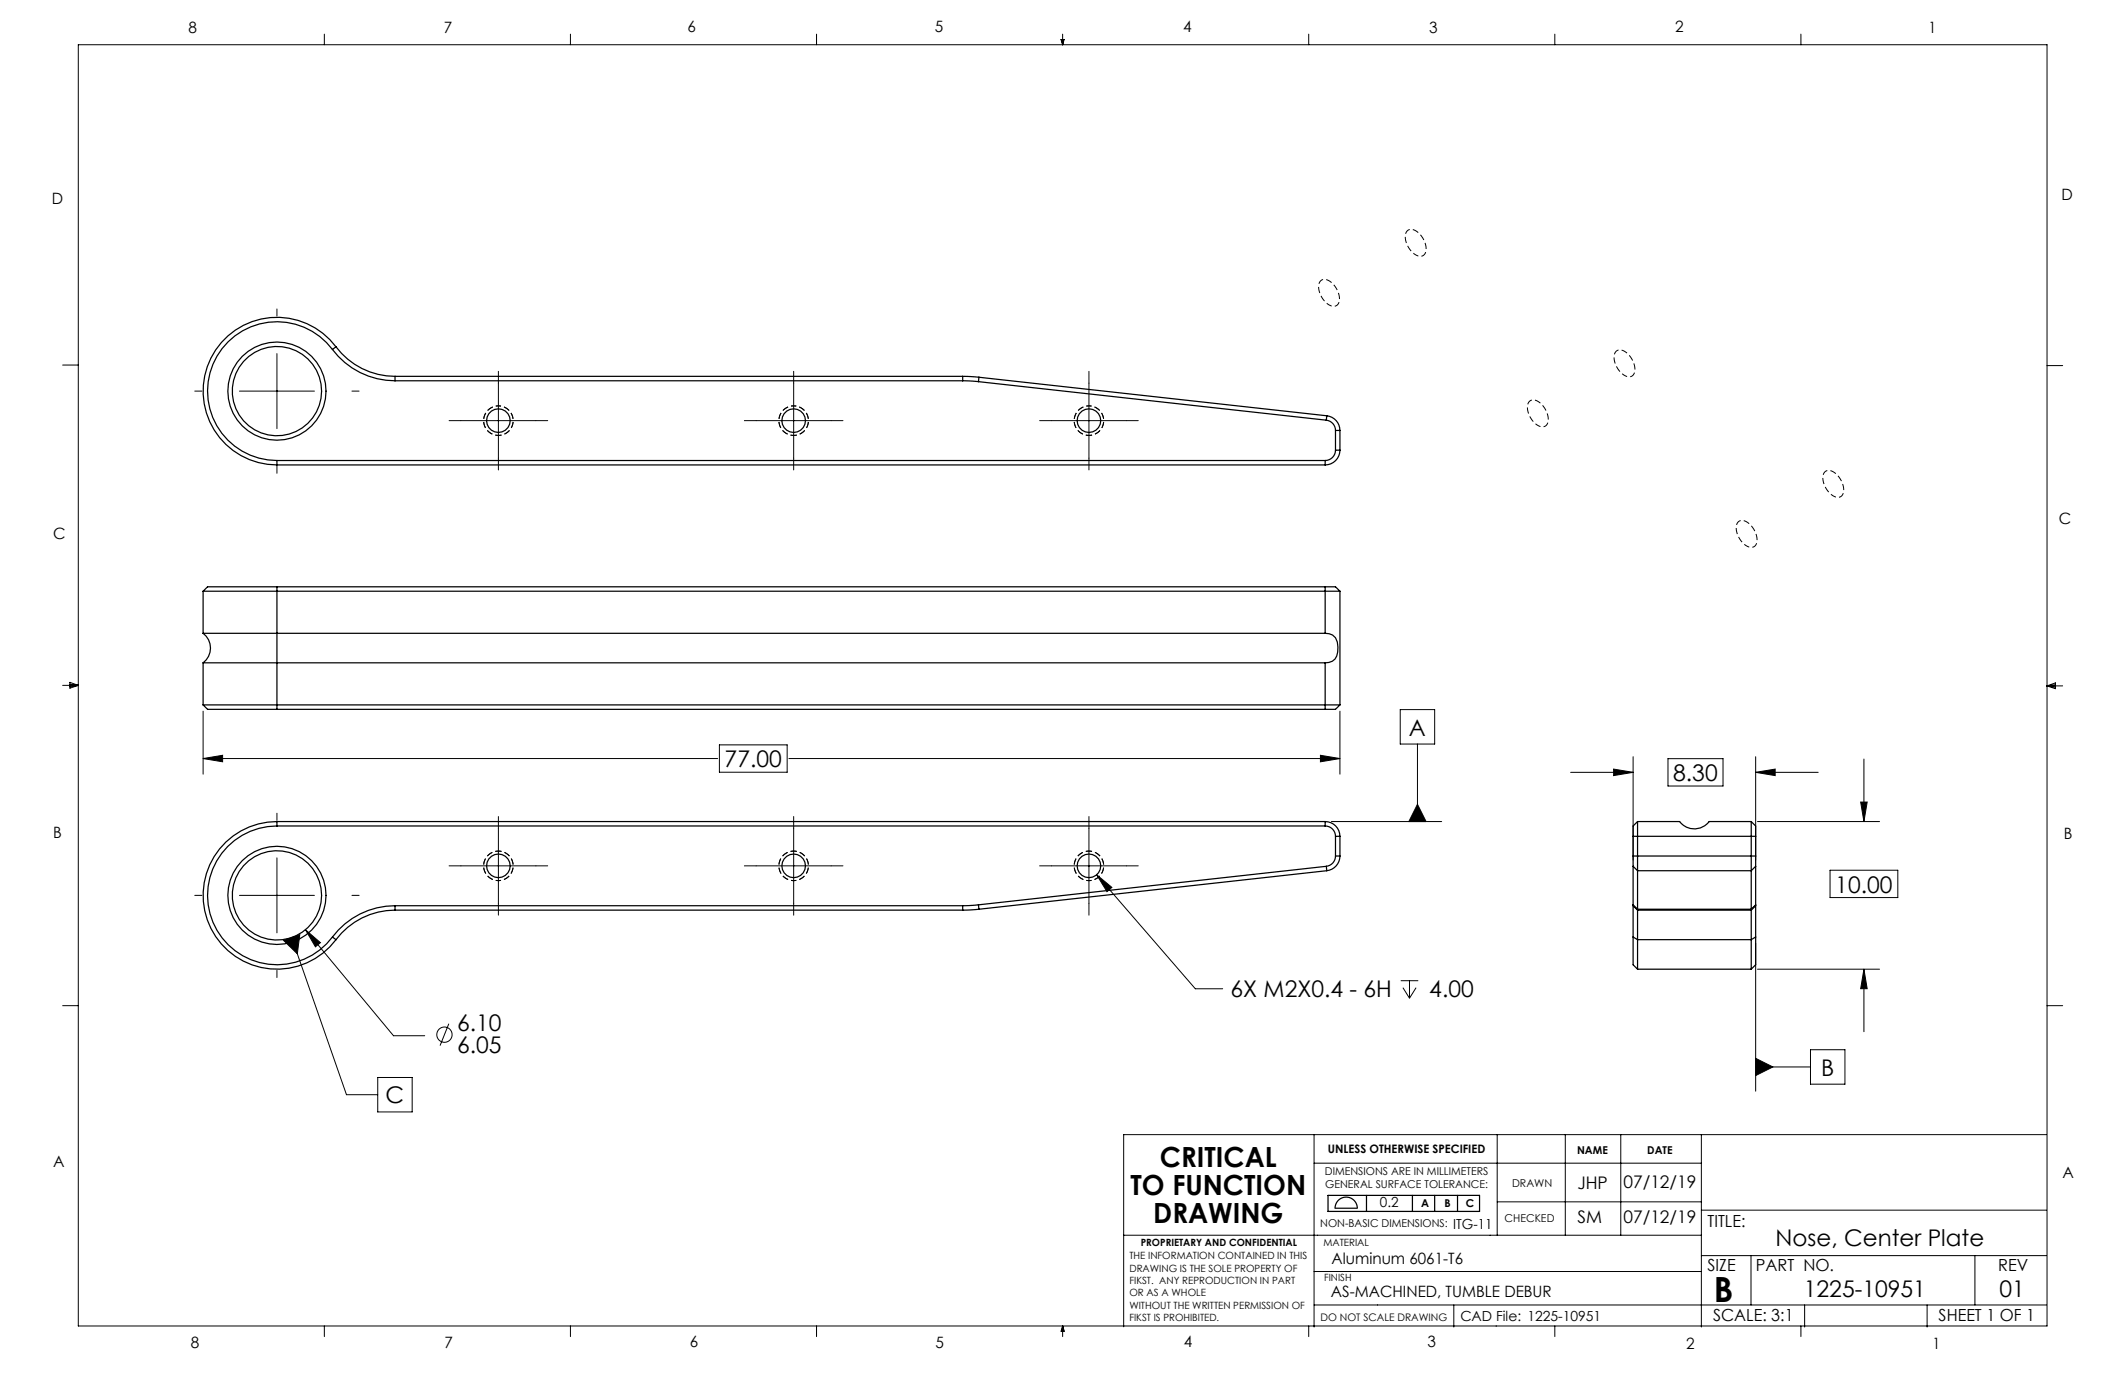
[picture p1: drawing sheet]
<svg xmlns="http://www.w3.org/2000/svg" width="432mm" height="279mm" viewBox="0 0 432 279" stroke-linecap="round" stroke-linejoin="round" font-family="sans-serif">
<g fill="none" stroke="#000" stroke-width=".25">
<path d="M67.6 71a14.1 14.1 0 0 0-23.9 2.2 14.1 14.1 0 0 0 12.6 20.4M67.6 71a15.9 15.9 0 0 0 12.7 6.4M68.3 70.5a15 15 0 0 0-25.4 2.3 15 15 0 0 0 13.4 21.7M68.3 70.5a15 15 0 0 0 12 6M68.3 70.5l-.7 .5M80.3 76.5v.9M80.3 77.4h115.3M80.3 76.5h115.3M195.6 77.4l3.2 .2M195.6 76.5l3.3 .2M195.6 76.5v.9M198.8 77.6l70.7 7.8"/>
<path d="M198.9 76.7l-.1 .9M198.9 76.7l70.7 7.8M56.3 93.6v.9M56.3 93.6h213M56.3 94.5h213M269.3 93.6v.9M269.5 85.4a2.1 2.1 0 0 1 1.9 2.1M269.6 84.5a3 3 0 0 1 2.7 3M269.6 84.5l-.1 .9M271.4 91.5a2.1 2.1 0 0 1-2.1 2.1M271.4 87.5v4M271.4 87.5h.9"/>
<path d="M271.4 91.5h.9M272.3 91.5a3 3 0 0 1-3 3M272.3 87.5v4M56.3 119.2h-14.1l-.9 .9M56.3 119.2v9.5M56.3 119.2h213M269.3 119.2h2.1l.9 .9M269.3 119.2v9.5M41.3 120.1h231M41.3 128.7h15M41.3 134.7h15M41.3 128.7a3.8 3.8 0 0 1 0 6"/>
<path d="M41.3 120.1v8.6M41.3 134.7v8.5M56.3 128.7v6M56.3 134.7v9.4M56.3 128.7h213M56.3 134.7h213M269.3 128.7a2.4 2.4 0 0 1 2.6 2.8 2.66 2.66 0 0 1-1.8 3.1l-.8 .1M269.3 134.7v9.4M272.3 120.1v23.1M41.3 143.2h231M41.3 143.2l.9 .9h14.1M56.3 144.1h213"/>
<path d="M272.3 143.2l-.9 .9h-2.1M56.3 167.8a14.1 14.1 0 0 0-12.6 20.4 14.1 14.1 0 0 0 23.9 2.2M56.3 166.9a15 15 0 0 0-13.4 21.7 15 15 0 0 0 25.4 2.3M56.3 167.8h213M56.3 166.9v.9M56.3 166.9h213M269.3 167.8a2.1 2.1 0 0 1 2.1 2.1M269.3 166.9a3 3 0 0 1 3 3M269.3 166.9v.9M269.5 176l.1 .9M269.5 176l-70.7 7.9M269.6 176.9l-70.7 7.9"/>
<path d="M271.4 173.9a2.1 2.1 0 0 1-1.9 2.1M271.4 173.9h.9M271.4 169.9v4M271.4 169.9h.9M272.3 173.9a3 3 0 0 1-2.7 3M272.3 169.9v4M331.9 173.9v2.1M331.9 173.9h24.9M331.9 169.9h24.9M331.9 169.9v4M331.9 176v7.9M331.9 176l.9 .9"/>
<path d="M332.8 166.9h8.5a3.8 3.8 0 0 0 6 0h8.6M332.8 166.9v10M332.8 166.9l-.9 .9v2.1M332.8 176.9h23.1M332.8 176.9v7.9M355.9 166.9v10M355.9 166.9l.9 .9v2.1M355.9 176.9v7.9M356.8 173.9v2.1M356.8 176l-.9 .9M356.8 169.9v4M356.8 176v7.9"/>
<path d="M67.6 190.4l.7 .5M80.3 184a15.9 15.9 0 0 0-12.7 6.4M80.3 184.9a15 15 0 0 0-12 6M80.3 184h115.3M80.3 184.9h115.3M80.3 184v.9M195.6 184v.9M198.8 183.9l-3.2 .1M198.8 183.9l.1 .9M198.9 184.8l-3.3 .1M331.9 183.9v.1M331.9 184v6.4"/>
<path d="M331.9 190.4v5.6l.9 .9M331.9 183.9l.9 .9M331.9 184l.9 .9M331.9 190.4l.9 .5M332.8 184.8v.1M332.8 184.9v6M332.8 190.9v6M332.8 184.9h23.1M332.8 196.9h23.1M332.8 184.8h23.1M332.8 190.9h23.1M355.9 184.8v.1"/>
<path d="M355.9 184.9v6M355.9 190.9v6M356.8 183.9v.1M356.8 184v6.4M356.8 190.4v5.6l-.9 .9M356.8 183.9l-.9 .9M356.8 184l-.9 .9M356.8 190.4l-.9 .5M269.9 242.9h30.7v3.3h-30.7zM271.9 244a2.26 2.26 0 0 1 2.5-.6 2.26 2.26 0 0 1 1.4 2.1h-4.5a2.26 2.26 0 0 1 .6-1.5zM277.7 242.9v3.3M287 242.9v3.3"/>
<path d="M291.5 242.9v3.3M296.2 242.9v3.3"/>
<circle cx="56.3" cy="79.5" r="9.1"/>
<circle cx="56.3" cy="79.5" r="10"/>
<circle cx="101.3" cy="85.5" r="2.4"/>
<circle cx="161.3" cy="85.5" r="2.4"/>
<circle cx="221.3" cy="85.5" r="2.4"/>
<circle cx="101.3" cy="175.9" r="2.4"/>
<circle cx="161.3" cy="175.9" r="2.4"/>
<circle cx="221.3" cy="175.9" r="2.4"/>
<circle cx="56.3" cy="181.9" r="9.1"/>
<circle cx="56.3" cy="181.9" r="10"/>
</g>
<g fill="none" stroke="#000" stroke-width=".2">
<path d="M15.9 9.1h400.1v260.3h-400.1zM65.9 6.9v2.2M115.9 6.9v2.2M165.9 6.9v2.2M215.6 8h.6l-.3 1.1zM215.7 8l.2 1.1M215.9 6.9v2.2M216 8l-.1 1.1M265.9 6.9v2.2M315.9 6.9v2.2M365.9 6.9v2.2M12.7 74.2h3.2"/>
<path d="M48.7 79.5h15.2M56.3 71.9v15.2M101.3 77.9v15.2M161.3 77.9v15.2M221.3 77.9v15.2M416 74.3h3.1M93.7 85.5h15.2M153.7 85.5h15.2M213.7 85.5h15.2M12.7 139.3h3.2M14.2 139l1.7 .3M14.2 138.7l1.7 .6-1.7 .5z"/>
<path d="M15.9 139.3l-1.7 .2M416 139.4h3.1M416 139.4l1.7-.6v1.1zM416 139.4l1.7 .2M417.7 139.1l-1.7 .3M41.3 154.1l3.9-.6v1.3zM41.3 144.5v12.8M41.3 154.1h104.5M146.2 151.4h13.8v5.5h-13.8zM160.3 154.1h112M268.3 153.5l4 .6-4 .7zM272.3 144.5v12.8"/>
<path d="M284.5 144.2h7v7h-7zM288 151.2v15.7M319.2 156.9h12.7M327.9 156.3l4 .6-4 .7zM331.9 153.8v21M338.9 154.2h11.2v5.5h-11.2zM356.8 156.9l3.9-.6v1.3zM356.8 153.8v21M356.8 156.9h12.7M378.8 154.2v12.7M56.3 174.3v15.3M93.7 175.9h15.2"/>
<path d="M101.3 168.3v15.3M153.7 175.9h15.2M161.3 168.3v15.3M213.7 175.9h15.2M221.3 168.3v15.3M222.8 177.8l3.1 2.5-1 .9zM222.8 177.8l20.1 23.1h5.5M270.5 166.9h22.5M288 163.4l1.8 3.5h-3.5zM357.1 166.9h24.8M371.9 176.8h13.7v5.6h-13.7zM378.1 163h1.3l-.6 3.9z"/>
<path d="M48.7 181.9h15.2M57.6 191.1l3.3-1.2-.5 3.9zM59.3 190.5l11.1 31.9h6.4M62.1 188.9l3 2.6-1 .9zM62.1 188.9l17.9 21.6h6.3M284.6 199.3h3.6M286.4 199.3v3.5M356.8 191.7v30M357.1 196.9h24.8M378.8 196.9l.6 4h-1.3zM378.8 196.9v12.7M12.7 204.4h3.2"/>
<path d="M76.8 218.9h7v7h-7zM91.2 208l-1.8 4.5M285.1 200.7l1.3 2.1M287.7 200.7l-1.3 2.1M356.8 215.1l3.5 1.7-3.5 1.8zM356.8 216.8h11.1M367.9 213.3h7v7h-7zM416 204.4h3.1M267 230.6v39.1M267 236.4h78.7M304.2 230.6v20.4M318.1 230.6v20.4"/>
<path d="M329.3 230.6v20.4M345.7 230.6v39.1M415.8 230.6h-187.5v39M228.3 251h117.5M267 258.4h78.7M304.2 244.2h41.5M345.7 255.1h70.1M345.7 245.9h70.1M355.8 255.1v10.1M401.3 255.1v10.1M65.9 269.4v2.2M115.9 269.4v2.2"/>
<path d="M165.9 269.4v2.2M215.9 269.4v2.2M215.9 269.4l.4 1.1h-.7zM215.9 269.4l.2 1.1M215.9 269.4l-.1 1.1M265.9 269.4v2.2M267 265.2h148.8M295.4 265.2v4.5M304 269.4v.1M315.9 269.4v2.2M365.9 269.4v2.2M366.7 265.2v4.5"/>
<path d="M391.6 265.2v4.5"/>
<circle cx="90.3" cy="210.2" r="1.56"/>
</g>
<g fill="none" stroke="#000" stroke-width=".2" stroke-dasharray="1.3 .6" stroke-dashoffset=".7" stroke-linecap="butt">
<path d="M287.7 51.8a1.33 1.33 0 0 0 1.6 .1 1.33 1.33 0 0 0 .5-1.5 4.1 4.1 0 0 0-3.1-3.8 1.53 1.53 0 0 0-1.1 2.2 4.8 4.8 0 0 0 2.1 3M270.1 62a4.1 4.1 0 0 1-1.9-4.7 1.53 1.53 0 0 1 2.4 .1 4 4 0 0 1 1.3 4.3 1.28 1.28 0 0 1-1.8 .3M330.1 76.3a1.33 1.33 0 0 0 1.6 .1 1.33 1.33 0 0 0 .5-1.5 4.1 4.1 0 0 0-3.1-3.8 1.53 1.53 0 0 0-1.1 2.1 4.8 4.8 0 0 0 2.1 3.1M101.3 82.5a3 3 0 0 0-2.7 4.4 3 3 0 0 0 5.2 .2 3 3 0 0 0-2.3-4.6h-.2M101.3 82.5a3 3 0 0 1 2.6 4.4 3 3 0 0 1-5.1 .2 3 3 0 0 1 2.2-4.6h.3M161.3 82.5a3 3 0 0 0-2.7 4.4 3 3 0 0 0 5.2 .2 3 3 0 0 0-2.3-4.6h-.2M161.3 82.5a3 3 0 0 1 2.6 4.4 3 3 0 0 1-5.1 .2 3 3 0 0 1 2.2-4.6h.3M221.3 82.5a3 3 0 0 0-2.7 4.4 3 3 0 0 0 5.2 .2 3 3 0 0 0-2.3-4.6h-.2M221.3 82.5a3 3 0 0 1 2.6 4.4 3 3 0 0 1-5.1 .2 3 3 0 0 1 2.2-4.6h.3M312.5 86.4a4.1 4.1 0 0 1-1.9-4.6 1.53 1.53 0 0 1 2.4 .1 4 4 0 0 1 1.4 4.3 1.28 1.28 0 0 1-1.9 .2M354.9 110.9a4.1 4.1 0 0 1-1.9-4.7 1.53 1.53 0 0 1 2.4 .2 4 4 0 0 1 1.4 4.3 1.28 1.28 0 0 1-1.9 .2M372.5 100.8a1.33 1.33 0 0 0 1.6 .1 1.33 1.33 0 0 0 .5-1.6 4.1 4.1 0 0 0-3.1-3.7 1.53 1.53 0 0 0-1 2.1 4.8 4.8 0 0 0 2 3.1"/>
<path d="M101.3 178.9a3 3 0 0 1-2.7-4.4 3 3 0 0 1 5.2-.2 3 3 0 0 1-2.3 4.6h-.2M101.3 178.9a3 3 0 0 0 2.6-4.4 3 3 0 0 0-5.1-.2 3 3 0 0 0 2.2 4.6h.3M161.3 178.9a3 3 0 0 1-2.7-4.4 3 3 0 0 1 5.2-.2 3 3 0 0 1-2.3 4.6h-.2M161.3 178.9a3 3 0 0 0 2.6-4.4 3 3 0 0 0-5.1-.2 3 3 0 0 0 2.2 4.6h.3M221.3 178.9a3 3 0 0 1-2.7-4.4 3 3 0 0 1 5.2-.2 3 3 0 0 1-2.3 4.6h-.2M221.3 178.9a3 3 0 0 0 2.6-4.4 3 3 0 0 0-5.1-.2 3 3 0 0 0 2.2 4.6h.3"/>
</g>
<g fill="none" stroke="#000" stroke-width=".2" stroke-dasharray="15.2 1.3 1.3 1.3">
<path d="M41 79.5h-1.4M56.3 64.2v-1.4M71.5 79.5h1.5M101.3 77.9v-2.4M161.3 77.9v-2.4M221.3 77.9v-2.4M56.3 94.7v1.5M93.7 85.5h-2.4M101.3 93.1v2.4M108.9 85.5h2.4M153.7 85.5h-2.4M161.3 93.1v2.4"/>
<path d="M168.9 85.5h2.4M213.7 85.5h-2.4M221.3 93.1v2.4M228.9 85.5h2.4M56.3 166.7v-1.5M93.7 175.9h-2.4M101.3 168.3v-2.4M108.9 175.9h2.4M153.7 175.9h-2.4M161.3 168.3v-2.4M168.9 175.9h2.4M213.7 175.9h-2.4"/>
<path d="M221.3 168.3v-2.4M228.9 175.9h2.4M41 181.9h-1.4M56.3 197.2v1.4M71.5 181.9h1.5M101.3 183.6v2.4M161.3 183.6v2.4M221.3 183.6v2.4"/>
</g>
<g fill="#000">
<path d="M356.8 215.1l3.5 1.7-3.5 1.8z"/>
<path d="M222.8 177.8l2.1 3.4 1-.9zM62.1 188.9l2 3.5 1-.9zM268.3 153.5l4 .6-4 .7zM41.3 154.1l3.9-.6v1.3zM327.9 156.3l4 .6-4 .7zM356.8 156.9l3.9-.6v1.3zM378.1 163h1.3l-.6 3.9zM378.8 196.9l.6 4h-1.3z"/>
<path d="M288 163.4l1.8 3.5h-3.5zM57.6 191.1l3.3-1.2-.5 3.9z"/>
</g>
<text font-size="7.1" x="348.2" y="264.6">B</text>
<g font-size="5.6">
<text x="235.7" y="237.2">CRITICAL</text>
<text x="229.7" y="242.8">TO FUNCTION</text>
<text x="234.3" y="248.5">DRAWING</text>
</g>
<g font-size="4.7">
<text x="286.3" y="149.5">A</text>
<text x="147.3" y="155.9">77.00</text>
<text x="340" y="158.7">8.30</text>
<text x="372.9" y="181.4">10.00</text>
<text x="250" y="202.7">6X M2X0.4 - 6H</text>
<text x="290.4" y="202.7">4.00</text>
<text x="92.9" y="209.4">6.10</text>
<text x="92.9" y="214">6.05</text>
<text x="370.1" y="218.6">B</text>
<text x="78.4" y="224.2">C</text>
<text x="360.8" y="253.2">Nose, Center Plate</text>
<text x="366.5" y="263.5">1225-10951</text>
<text x="406.3" y="263.5">01</text>
</g>
<g font-size="3.5">
<text x="320.5" y="241.6">JHP</text>
<text x="329.9" y="241.5">07/12/19</text>
<text x="320.5" y="248.6">SM</text>
<text x="329.9" y="248.5">07/12/19</text>
</g>
<g font-size="3.4">
<text x="347" y="249.4">TITLE:</text>
<text x="347" y="258.2">SIZE</text>
<text x="356.8" y="258.2">PART NO.</text>
<text x="406" y="258.2">REV</text>
<text x="348.1" y="268.5">SCALE: 3:1</text>
<text x="393.9" y="268.5">SHEET 1 OF 1</text>
</g>
<g font-size="3.2">
<text x="38.3" y="6.7">8</text>
<text x="90.2" y="6.7">7</text>
<text x="139.7" y="6.5">6</text>
<text x="190" y="6.5">5</text>
<text x="240.4" y="6.6">4</text>
<text x="290.4" y="6.7">3</text>
<text x="340.4" y="6.5">2</text>
<text x="391.9" y="6.7">1</text>
<text x="10.6" y="41.4">D</text>
<text x="418.9" y="40.7">D</text>
<text x="418.4" y="106.4">C</text>
<text x="10.8" y="109.5">C</text>
<text x="10.8" y="170.2">B</text>
<text x="419.4" y="170.6">B</text>
<text x="10.8" y="237.2">A</text>
<text x="419.1" y="239.3">A</text>
<text x="270.6" y="256.8">Aluminum 6061-T6</text>
<text x="270.4" y="263.5">AS-MACHINED, TUMBLE DEBUR</text>
<text x="38.8" y="273.8">8</text>
<text x="90.4" y="273.8">7</text>
<text x="140.2" y="273.8">6</text>
<text x="190.1" y="273.9">5</text>
<text x="240.5" y="273.8">4</text>
<text x="290" y="273.8">3</text>
<text x="342.6" y="274.1">2</text>
<text x="392.7" y="274.1">1</text>
</g>
<g font-size="2.8">
<text x="280.4" y="245.3">0.2</text>
<text x="295.3" y="249.6">ITG-11</text>
<text x="296.7" y="268.5">CAD File: 1225-10951</text>
</g>
<text font-size="2.4" x="269.8" y="234.2">UNLESS OTHERWISE SPECIFIED</text>
<g font-size="2.2">
<text x="269.2" y="238.8">DIMENSIONS ARE IN MILLIMETERS</text>
<text x="320.4" y="234.5">NAME</text>
<text x="334.7" y="234.5">DATE</text>
<text x="269.3" y="241.4">GENERAL SURFACE TOLERANCE:</text>
<text x="288.8" y="245.3">A</text>
<text x="293.5" y="245.3">B</text>
<text x="297.8" y="245.3">C</text>
<text x="307.2" y="241.2">DRAWN</text>
<text x="268.3" y="249.4">NON-BASIC DIMENSIONS:</text>
<text x="305.7" y="248.3">CHECKED</text>
</g>
<text font-size="2.1" x="268.3" y="268.5">DO NOT SCALE DRAWING</text>
<g font-size="2">
<text x="229.5" y="255.9">THE INFORMATION CONTAINED IN THIS</text>
<text x="231.8" y="253.1">PROPRIETARY AND CONFIDENTIAL</text>
<text x="268.9" y="253.1">MATERIAL</text>
<text x="229.5" y="258.4">DRAWING IS THE SOLE PROPERTY OF</text>
<text x="229.5" y="260.9">FIKST. ANY REPRODUCTION IN PART</text>
<text x="229.5" y="263.4">OR AS A WHOLE</text>
<text x="269.1" y="260.3">FINISH</text>
<text x="229.5" y="266">WITHOUT THE WRITTEN PERMISSION OF</text>
<text x="229.5" y="268.5">FIKST IS PROHIBITED.</text>
</g>
</svg>
